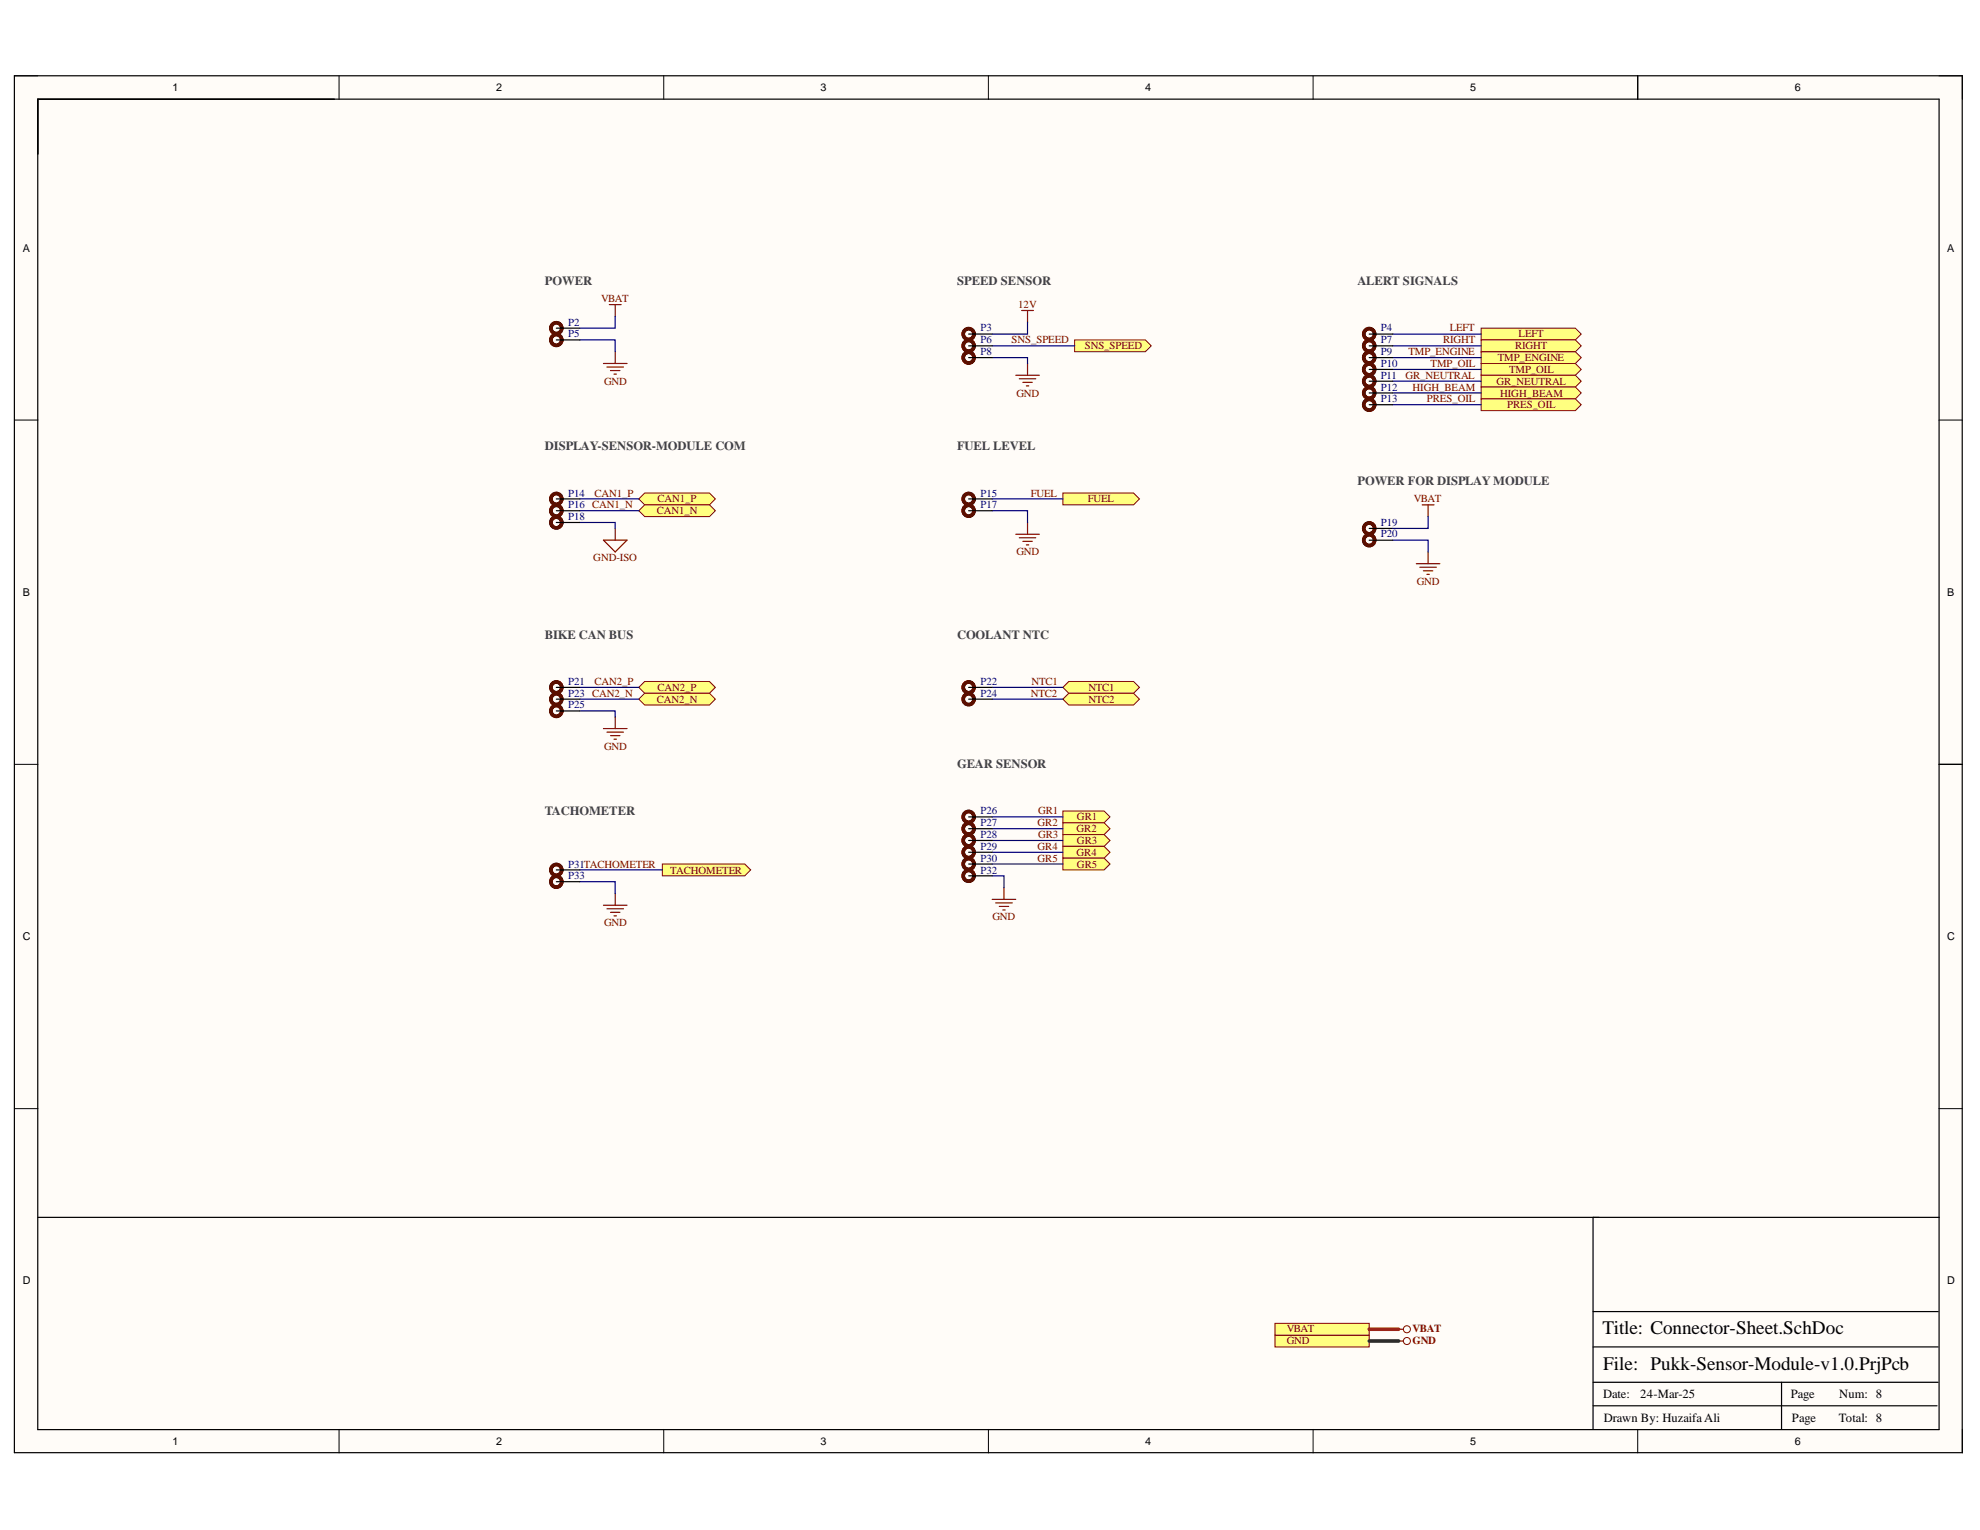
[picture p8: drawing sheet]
<svg xmlns="http://www.w3.org/2000/svg" width="279mm" height="216mm" viewBox="0 0 279 216" stroke-linecap="round" stroke-linejoin="round" font-family="sans-serif">
<g fill="#fffcf8">
<path d="M2 10.7h274.9v194.3h-274.9z" fill-rule="evenodd"/>
<path d="M5.4 14h268.2v187.7h-268.2z" fill-rule="evenodd"/>
</g>
<g fill="none" stroke="#000" stroke-width=".14">
<path d="M2 10.7h3.4M47.8 10.7v3.3M93.7 10.7v3.3M139.5 10.7v3.3M185.3 10.7v3.3M231.1 10.7v3.3M273.6 10.7h3.3v3.3M2 59.3h3.4M273.6 59.3h3.3M2 107.9h3.4M273.6 107.9h3.3M2 156.4h3.4"/>
<path d="M273.6 156.4h3.3M47.8 201.7v3.3M93.7 201.7v3.3M139.5 201.7v3.3M185.3 201.7v3.3M231.1 201.7v3.3M276.9 201.7v3.3"/>
</g>
<path d="M2 10.7h274.9v194.3h-274.9zM5.3 14h268.3v187.7h-268.3zM231.1 10.7v3.3M273.6 107.9h3.3M273.7 171.8h-48.9v29.9M224.8 198.4h48.5M224.8 195.1h48.7M224.8 190.1h48.7M224.8 185.1h48.7M251.4 195.1v6.6" fill="none" stroke="#000" stroke-width=".17"/>
<path d="M85.2 51.3h3.3M85.6 51.8h2.4M86 43h1.6M86.2 52.3h1.3M86.6 52.8h.4M86.8 43v1.6M86.8 49.6v1.7" fill="none" stroke="#800000" stroke-width=".17"/>
<path d="M179.9 188.4h13.3v1.7h-13.3z" fill-rule="evenodd" fill="#ffff80"/>
<g fill="none" stroke="#800000" stroke-width=".14">
<path d="M179.9 188.4h13.3v1.7h-13.3z"/>
<circle cx="198.5" cy="189.2" r=".5"/>
</g>
<path d="M197.4 189.2h.6" fill="none" stroke="#800000" stroke-width=".17"/>
<path d="M179.9 186.7h13.3v1.7h-13.3z" fill-rule="evenodd" fill="#ffff80"/>
<g fill="none" stroke="#800000" stroke-width=".14">
<path d="M179.9 186.7h13.3v1.7h-13.3z"/>
<circle cx="198.5" cy="187.6" r=".5"/>
</g>
<path d="M85.2 76.2h3.3l-1.7 1.7zM86.8 74.6v1.6M197.4 187.6h.6" fill="none" stroke="#800000" stroke-width=".17"/>
<path d="M5.4 171.8h220.2" fill="none" stroke="#000" stroke-width=".17"/>
<path d="M90.1 70.4l.9-.8h9.1l.8 .8-.8 .8h-9.1z" fill-rule="evenodd" fill="#ffff80"/>
<path d="M90.1 70.4l.9-.8h9.1l.8 .8-.8 .8h-9.1z" fill="none" stroke="#800000" stroke-width=".14"/>
<path d="M90.1 72.1l.9-.9h9.1l.8 .9-.8 .8h-9.1z" fill-rule="evenodd" fill="#ffff80"/>
<path d="M90.1 72.1l.9-.9h9.1l.8 .9-.8 .8h-9.1z" fill="none" stroke="#800000" stroke-width=".14"/>
<path d="M91 96.2h9.1l.8 .8-.8 .8h-9.1l-.9-.8z" fill-rule="evenodd" fill="#ffff80"/>
<path d="M91 96.2h9.1l.8 .8-.8 .8h-9.1l-.9-.8z" fill="none" stroke="#800000" stroke-width=".14"/>
<path d="M90.1 98.7l.9-.9h9.1l.8 .9-.8 .8h-9.1z" fill-rule="evenodd" fill="#ffff80"/>
<path d="M90.1 98.7l.9-.9h9.1l.8 .9-.8 .8h-9.1z" fill="none" stroke="#800000" stroke-width=".14"/>
<path d="M85.2 127.7h3.3M85.6 128.2h2.4M86.2 128.7h1.3M86.6 129.2h.4M86.8 126.1v1.6" fill="none" stroke="#800000" stroke-width=".17"/>
<path d="M93.5 121.9h11.6l.8 .9-.8 .8h-11.6z" fill-rule="evenodd" fill="#ffff80"/>
<path d="M93.5 121.9h11.6l.8 .9-.8 .8h-11.6z" fill="none" stroke="#800000" stroke-width=".14"/>
<path d="M143.3 53h3.4M143.8 53.5h2.4M144.2 43.8h1.6M144.3 54h1.4M144.8 54.5h.4M145 43.8v1.7M145 51.3v1.7" fill="none" stroke="#800000" stroke-width=".17"/>
<path d="M151.6 48h10l.9 .8-.9 .8h-10z" fill-rule="evenodd" fill="#ffff80"/>
<path d="M151.6 48h10l.9 .8-.9 .8h-10z" fill="none" stroke="#800000" stroke-width=".14"/>
<path d="M143.3 75.4h3.4M143.8 75.9h2.4M144.3 76.4h1.4M144.8 76.9h.4M145 73.7v1.7" fill="none" stroke="#800000" stroke-width=".17"/>
<path d="M150 69.6h10l.8 .8-.8 .8h-10z" fill-rule="evenodd" fill="#ffff80"/>
<path d="M150 69.6h10l.8 .8-.8 .8h-10z" fill="none" stroke="#800000" stroke-width=".14"/>
<path d="M150.8 96.2h9.2l.8 .8-.8 .8h-9.2l-.8-.8z" fill-rule="evenodd" fill="#ffff80"/>
<path d="M150.8 96.2h9.2l.8 .8-.8 .8h-9.2l-.8-.8z" fill="none" stroke="#800000" stroke-width=".14"/>
<path d="M150 98.7l.8-.9h9.2l.8 .9-.8 .8h-9.2z" fill-rule="evenodd" fill="#ffff80"/>
<path d="M150 98.7l.8-.9h9.2l.8 .9-.8 .8h-9.2z" fill="none" stroke="#800000" stroke-width=".14"/>
<path d="M140 126.9h3.3M140.5 127.4h2.3M141 127.9h1.3M141.5 128.4h.3M141.7 125.2v1.7" fill="none" stroke="#800000" stroke-width=".17"/>
<path d="M150 114.4h5.8l.8 .9-.8 .8h-5.8z" fill-rule="evenodd" fill="#ffff80"/>
<path d="M150 114.4h5.8l.8 .9-.8 .8h-5.8z" fill="none" stroke="#800000" stroke-width=".14"/>
<path d="M150 116.1h5.8l.8 .8-.8 .9h-5.8z" fill-rule="evenodd" fill="#ffff80"/>
<path d="M150 116.1h5.8l.8 .8-.8 .9h-5.8z" fill="none" stroke="#800000" stroke-width=".14"/>
<path d="M150 117.8h5.8l.8 .8-.8 .8h-5.8z" fill-rule="evenodd" fill="#ffff80"/>
<path d="M150 117.8h5.8l.8 .8-.8 .8h-5.8z" fill="none" stroke="#800000" stroke-width=".14"/>
<path d="M150 119.4h5.8l.8 .9-.8 .8h-5.8z" fill-rule="evenodd" fill="#ffff80"/>
<path d="M150 119.4h5.8l.8 .9-.8 .8h-5.8z" fill="none" stroke="#800000" stroke-width=".14"/>
<path d="M150 121.1h5.8l.8 .8-.8 .9h-5.8z" fill-rule="evenodd" fill="#ffff80"/>
<path d="M150 121.1h5.8l.8 .8-.8 .9h-5.8z" fill="none" stroke="#800000" stroke-width=".14"/>
<path d="M209 46.3h13.3l.8 .8-.8 .9h-13.3z" fill-rule="evenodd" fill="#ffff80"/>
<path d="M209 46.3h13.3l.8 .8-.8 .9h-13.3z" fill="none" stroke="#800000" stroke-width=".14"/>
<path d="M209 48h13.3l.8 .8-.8 .8h-13.3z" fill-rule="evenodd" fill="#ffff80"/>
<path d="M209 48h13.3l.8 .8-.8 .8h-13.3z" fill="none" stroke="#800000" stroke-width=".14"/>
<path d="M209 49.6h13.3l.8 .9-.8 .8h-13.3z" fill-rule="evenodd" fill="#ffff80"/>
<path d="M209 49.6h13.3l.8 .9-.8 .8h-13.3z" fill="none" stroke="#800000" stroke-width=".14"/>
<path d="M209 51.3h13.3l.8 .8-.8 .9h-13.3z" fill-rule="evenodd" fill="#ffff80"/>
<path d="M209 51.3h13.3l.8 .8-.8 .9h-13.3z" fill="none" stroke="#800000" stroke-width=".14"/>
<path d="M209 53h13.3l.8 .8-.8 .8h-13.3z" fill-rule="evenodd" fill="#ffff80"/>
<path d="M209 53h13.3l.8 .8-.8 .8h-13.3z" fill="none" stroke="#800000" stroke-width=".14"/>
<path d="M209 54.6h13.3l.8 .9-.8 .8h-13.3z" fill-rule="evenodd" fill="#ffff80"/>
<path d="M209 54.6h13.3l.8 .9-.8 .8h-13.3z" fill="none" stroke="#800000" stroke-width=".14"/>
<path d="M209 56.3h13.3l.8 .8-.8 .8h-13.3z" fill-rule="evenodd" fill="#ffff80"/>
<path d="M209 56.3h13.3l.8 .8-.8 .8h-13.3z" fill="none" stroke="#800000" stroke-width=".14"/>
<path d="M199.9 79.5h3.3M200.7 71.2h1.7M201.5 71.2v1.7M201.5 77.9v1.6M200.4 80h2.3M200.9 80.5h1.3M201.4 81h.3M85.2 102.8h3.3M85.6 103.3h2.4M86.2 103.8h1.3M86.6 104.3h.4M86.8 101.2v1.6" fill="none" stroke="#800000" stroke-width=".17"/>
<g fill="none" stroke="#5b0f00" stroke-width=".51">
<circle cx="78.5" cy="48" r=".76"/>
<circle cx="78.5" cy="46.3" r=".77"/>
<circle cx="136.7" cy="48.8" r=".76"/>
<circle cx="136.7" cy="47.1" r=".76"/>
<circle cx="136.7" cy="50.5" r=".76"/>
<circle cx="193.2" cy="55.5" r=".77"/>
<circle cx="193.2" cy="48.8" r=".77"/>
<circle cx="193.2" cy="53.8" r=".77"/>
<circle cx="193.2" cy="50.5" r=".77"/>
<circle cx="193.2" cy="57.1" r=".77"/>
<circle cx="193.2" cy="47.1" r=".77"/>
<circle cx="193.2" cy="52.1" r=".77"/>
<circle cx="193.2" cy="57.1" r=".76"/>
<circle cx="193.2" cy="50.5" r=".76"/>
<circle cx="193.2" cy="53.8" r=".76"/>
<circle cx="193.2" cy="48.8" r=".76"/>
<circle cx="193.2" cy="55.5" r=".76"/>
<circle cx="78.5" cy="73.7" r=".77"/>
<circle cx="78.5" cy="70.4" r=".77"/>
<circle cx="78.5" cy="72.1" r=".77"/>
<circle cx="136.7" cy="72.1" r=".76"/>
<circle cx="136.7" cy="70.4" r=".76"/>
<circle cx="136.7" cy="72.1" r=".77"/>
<circle cx="193.2" cy="76.2" r=".77"/>
<circle cx="193.2" cy="74.6" r=".77"/>
<circle cx="78.5" cy="97" r=".77"/>
<circle cx="78.5" cy="98.7" r=".77"/>
<circle cx="136.7" cy="98.7" r=".76"/>
<circle cx="136.7" cy="97" r=".76"/>
<circle cx="136.7" cy="98.7" r=".77"/>
<circle cx="78.5" cy="100.3" r=".77"/>
<circle cx="136.7" cy="115.3" r=".76"/>
<circle cx="136.7" cy="118.6" r=".76"/>
<circle cx="136.7" cy="116.9" r=".76"/>
<circle cx="136.7" cy="118.6" r=".77"/>
<circle cx="136.7" cy="115.3" r=".77"/>
<circle cx="78.5" cy="122.8" r=".76"/>
<circle cx="78.5" cy="124.4" r=".77"/>
<circle cx="136.7" cy="121.9" r=".76"/>
<circle cx="136.7" cy="120.3" r=".76"/>
<circle cx="136.7" cy="123.6" r=".76"/>
<circle cx="136.7" cy="121.9" r=".77"/>
</g>
<g fill="none" stroke="#000" stroke-width=".17">
<path d="M78.5 46.3h3.3M78.5 48h3.3M136.7 47.1h3.3M136.7 48.8h3.3M136.7 50.5h3.3M193.2 47.1h3.3M193.2 48.8h3.3M193.2 50.5h3.3M193.2 52.1h3.3M193.2 53.8h3.3M193.2 55.5h3.3M193.2 57.1h3.3"/>
<path d="M78.5 70.4h3.3M78.5 72.1h3.3M78.5 73.7h3.3M136.7 70.4h3.3M136.7 72.1h3.3M193.2 74.6h3.3M193.2 76.2h3.3M78.5 97h3.3M78.5 98.7h3.3M136.7 97h3.3M136.7 98.7h3.3M78.5 100.3h3.3"/>
<path d="M136.7 116.9h3.3M136.7 118.6h3.3M136.7 115.3h3.3M78.5 122.8h3.3M78.5 124.4h3.3M136.7 120.3h3.3M136.7 121.9h3.3M136.7 123.6h3.3"/>
</g>
<g fill="none" stroke="#000080" stroke-width=".17">
<path d="M81.8 48h5v1.6M86.8 44.6v1.7h-5M140 50.5h5v.8M140 48.8h11.6M145 45.5v1.6h-5M196.5 48.8h12.5M196.5 47.1h12.5M196.5 50.5h12.5M196.5 52.1h12.5M196.5 53.8h12.5M196.5 55.5h12.5M196.5 57.1h12.5"/>
<path d="M81.8 73.7h5v.9M81.8 70.4h8.3M81.8 72.1h8.3M140 72.1h5v1.6M140 70.4h10M196.5 76.2h5v1.7M201.5 72.9v1.7h-5M81.8 97h8.3M81.8 98.7h8.3M140 97h10M140 98.7h10M81.8 100.3h5v.9"/>
<path d="M140 115.3h10M140 116.9h10M140 118.6h10M81.8 124.4h5v1.7M81.8 122.8h11.7M140 123.6h1.7v1.6M140 120.3h10M140 121.9h10"/>
</g>
<path d="M193.2 189.2h4.2" fill="none" stroke="#274e13" stroke-width=".51"/>
<path d="M193.2 187.6h4.2" fill="none" stroke="#f00" stroke-width=".51"/>
<g font-size="2.7">
<text x="226.1" y="188.3">Title: Connector-Sheet.SchDoc</text>
<text x="226.2" y="193.3">File: Pukk-Sensor-Module-v1.0.PrjPcb</text>
</g>
<g font-size="1.8" fill="#434343">
<text x="76.9" y="40.2">POWER</text>
<text x="135.1" y="40.2">SPEED SENSOR</text>
<text x="191.6" y="40.2">ALERT SIGNALS</text>
<text x="76.9" y="63.5">DISPLAY-SENSOR-MODULE COM</text>
<text x="135.1" y="63.5">FUEL LEVEL</text>
<text x="191.6" y="68.5">POWER FOR DISPLAY MODULE</text>
<text x="76.9" y="90.1">BIKE CAN BUS</text>
<text x="135.1" y="90.1">COOLANT NTC</text>
<text x="135.1" y="108.4">GEAR SENSOR</text>
<text x="76.9" y="115.1">TACHOMETER</text>
</g>
<g font-size="1.8">
<text x="226.2" y="197.3">Date:</text>
<text x="231.5" y="197.3">24-Mar-25</text>
<text x="252.7" y="197.3">Page</text>
<text x="259.5" y="197.3">Num: 8</text>
<text x="226.3" y="200.6">Drawn By: Huzaifa Ali</text>
<text x="252.9" y="200.6">Page</text>
<text x="259.5" y="200.6">Total: 8</text>
</g>
<g font-size="1.5">
<text x="24.4" y="12.8">1</text>
<text x="70" y="12.8">2</text>
<text x="115.8" y="12.8">3</text>
<text x="161.6" y="12.8">4</text>
<text x="207.5" y="12.8">5</text>
<text x="253.3" y="12.8">6</text>
<text x="3.2" y="35.5">A</text>
<text x="274.8" y="35.5">A</text>
<text x="3.2" y="84">B</text>
<text x="274.8" y="84">B</text>
<text x="3.2" y="132.7">C</text>
<text x="274.8" y="132.7">C</text>
<text x="3.2" y="181.2">D</text>
<text x="274.8" y="181.2">D</text>
<text x="24.4" y="203.8">1</text>
<text x="70" y="203.8">2</text>
<text x="115.8" y="203.8">3</text>
<text x="161.6" y="203.8">4</text>
<text x="207.5" y="203.8">5</text>
<text x="253.3" y="203.8">6</text>
</g>
<g font-size="1.5" fill="#000080">
<text x="80.2" y="46">P2</text>
<text x="80.2" y="47.6">P5</text>
<text x="138.4" y="46.8">P3</text>
<text x="194.8" y="46.8">P4</text>
<text x="138.4" y="48.4">P6</text>
<text x="138.4" y="50.1">P8</text>
<text x="194.8" y="48.4">P7</text>
<text x="194.8" y="50.1">P9</text>
<text x="194.8" y="51.7">P10</text>
<text x="194.8" y="53.4">P11</text>
<text x="194.8" y="55.1">P12</text>
<text x="194.8" y="56.7">P13</text>
<text x="80.2" y="70.1">P14</text>
<text x="80.2" y="71.7">P16 CAN1_N</text>
<text x="138.4" y="70.1">P15</text>
<text x="138.4" y="71.7">P17</text>
<text x="80.2" y="73.4">P18</text>
<text x="194.8" y="74.2">P19</text>
<text x="194.8" y="75.8">P20</text>
<text x="80.2" y="96.6">P21</text>
<text x="80.2" y="98.3">P23 CAN2_N</text>
<text x="80.2" y="99.9">P25</text>
<text x="138.4" y="96.6">P22</text>
<text x="138.4" y="98.3">P24</text>
<text x="138.4" y="119.9">P29</text>
<text x="138.4" y="116.6">P27</text>
<text x="138.4" y="118.3">P28</text>
<text x="138.4" y="114.9">P26</text>
<text x="80.2" y="122.4">P31TACHOMETER</text>
<text x="80.2" y="124">P33</text>
<text x="138.4" y="121.6">P30</text>
<text x="138.4" y="123.3">P32</text>
</g>
<g font-size="1.5" fill="#800000">
<text x="84.8" y="42.6">VBAT</text>
<text x="143.7" y="43.5">12V</text>
<text x="204.6" y="46.8">LEFT</text>
<text x="214.3" y="47.6">LEFT</text>
<text x="142.8" y="48.4">SNS_SPEED</text>
<text x="153.1" y="49.3">SNS_SPEED</text>
<text x="198.3" y="53.4">GR_NEUTRAL</text>
<text x="198.7" y="50.1">TMP_ENGINE</text>
<text x="201.9" y="51.7">TMP_OIL</text>
<text x="203.6" y="48.4">RIGHT</text>
<text x="211.3" y="51">TMP_ENGINE</text>
<text x="212.9" y="52.6">TMP_OIL</text>
<text x="213.8" y="49.3">RIGHT</text>
<text x="85.2" y="54.3">GND</text>
<text x="143.4" y="56">GND</text>
<text x="199.3" y="55.1">HIGH_BEAM</text>
<text x="201.4" y="56.7">PRES_OIL</text>
<text x="211.2" y="54.3">GR_NEUTRAL</text>
<text x="211.7" y="56">HIGH_BEAM</text>
<text x="212.7" y="57.6">PRES_OIL</text>
<text x="83.9" y="70.1">CAN1_P</text>
<text x="92.8" y="70.8">CAN1_P</text>
<text x="145.5" y="70.1">FUEL</text>
<text x="153.5" y="70.8">FUEL</text>
<text x="199.5" y="70.8">VBAT</text>
<text x="92.7" y="72.5">CAN1_N</text>
<text x="83.7" y="79.2">GND-ISO</text>
<text x="143.4" y="78.4">GND</text>
<text x="199.9" y="82.5">GND</text>
<text x="83.9" y="96.6">CAN2_P</text>
<text x="92.7" y="99.2">CAN2_N</text>
<text x="92.8" y="97.5">CAN2_P</text>
<text x="145.5" y="98.3">NTC2</text>
<text x="145.5" y="96.6">NTC1</text>
<text x="153.6" y="97.5">NTC1</text>
<text x="153.6" y="99.2">NTC2</text>
<text x="85.2" y="105.8">GND</text>
<text x="146.4" y="116.6">GR2</text>
<text x="146.4" y="119.9">GR4</text>
<text x="146.5" y="114.9">GR1</text>
<text x="146.5" y="118.3">GR3</text>
<text x="151.9" y="117.4">GR2</text>
<text x="152" y="115.7">GR1</text>
<text x="152" y="119.1">GR3</text>
<text x="94.5" y="123.3">TACHOMETER</text>
<text x="146.4" y="121.6">GR5</text>
<text x="151.9" y="120.7">GR4</text>
<text x="152" y="122.4">GR5</text>
<text x="85.2" y="130.7">GND</text>
<text x="140" y="129.9">GND</text>
<text x="181.6" y="189.7">GND</text>
<text x="181.6" y="188">VBAT</text>
<text x="199.3" y="189.7">GND</text>
<text x="199.3" y="188">VBAT</text>
</g>
</svg>
